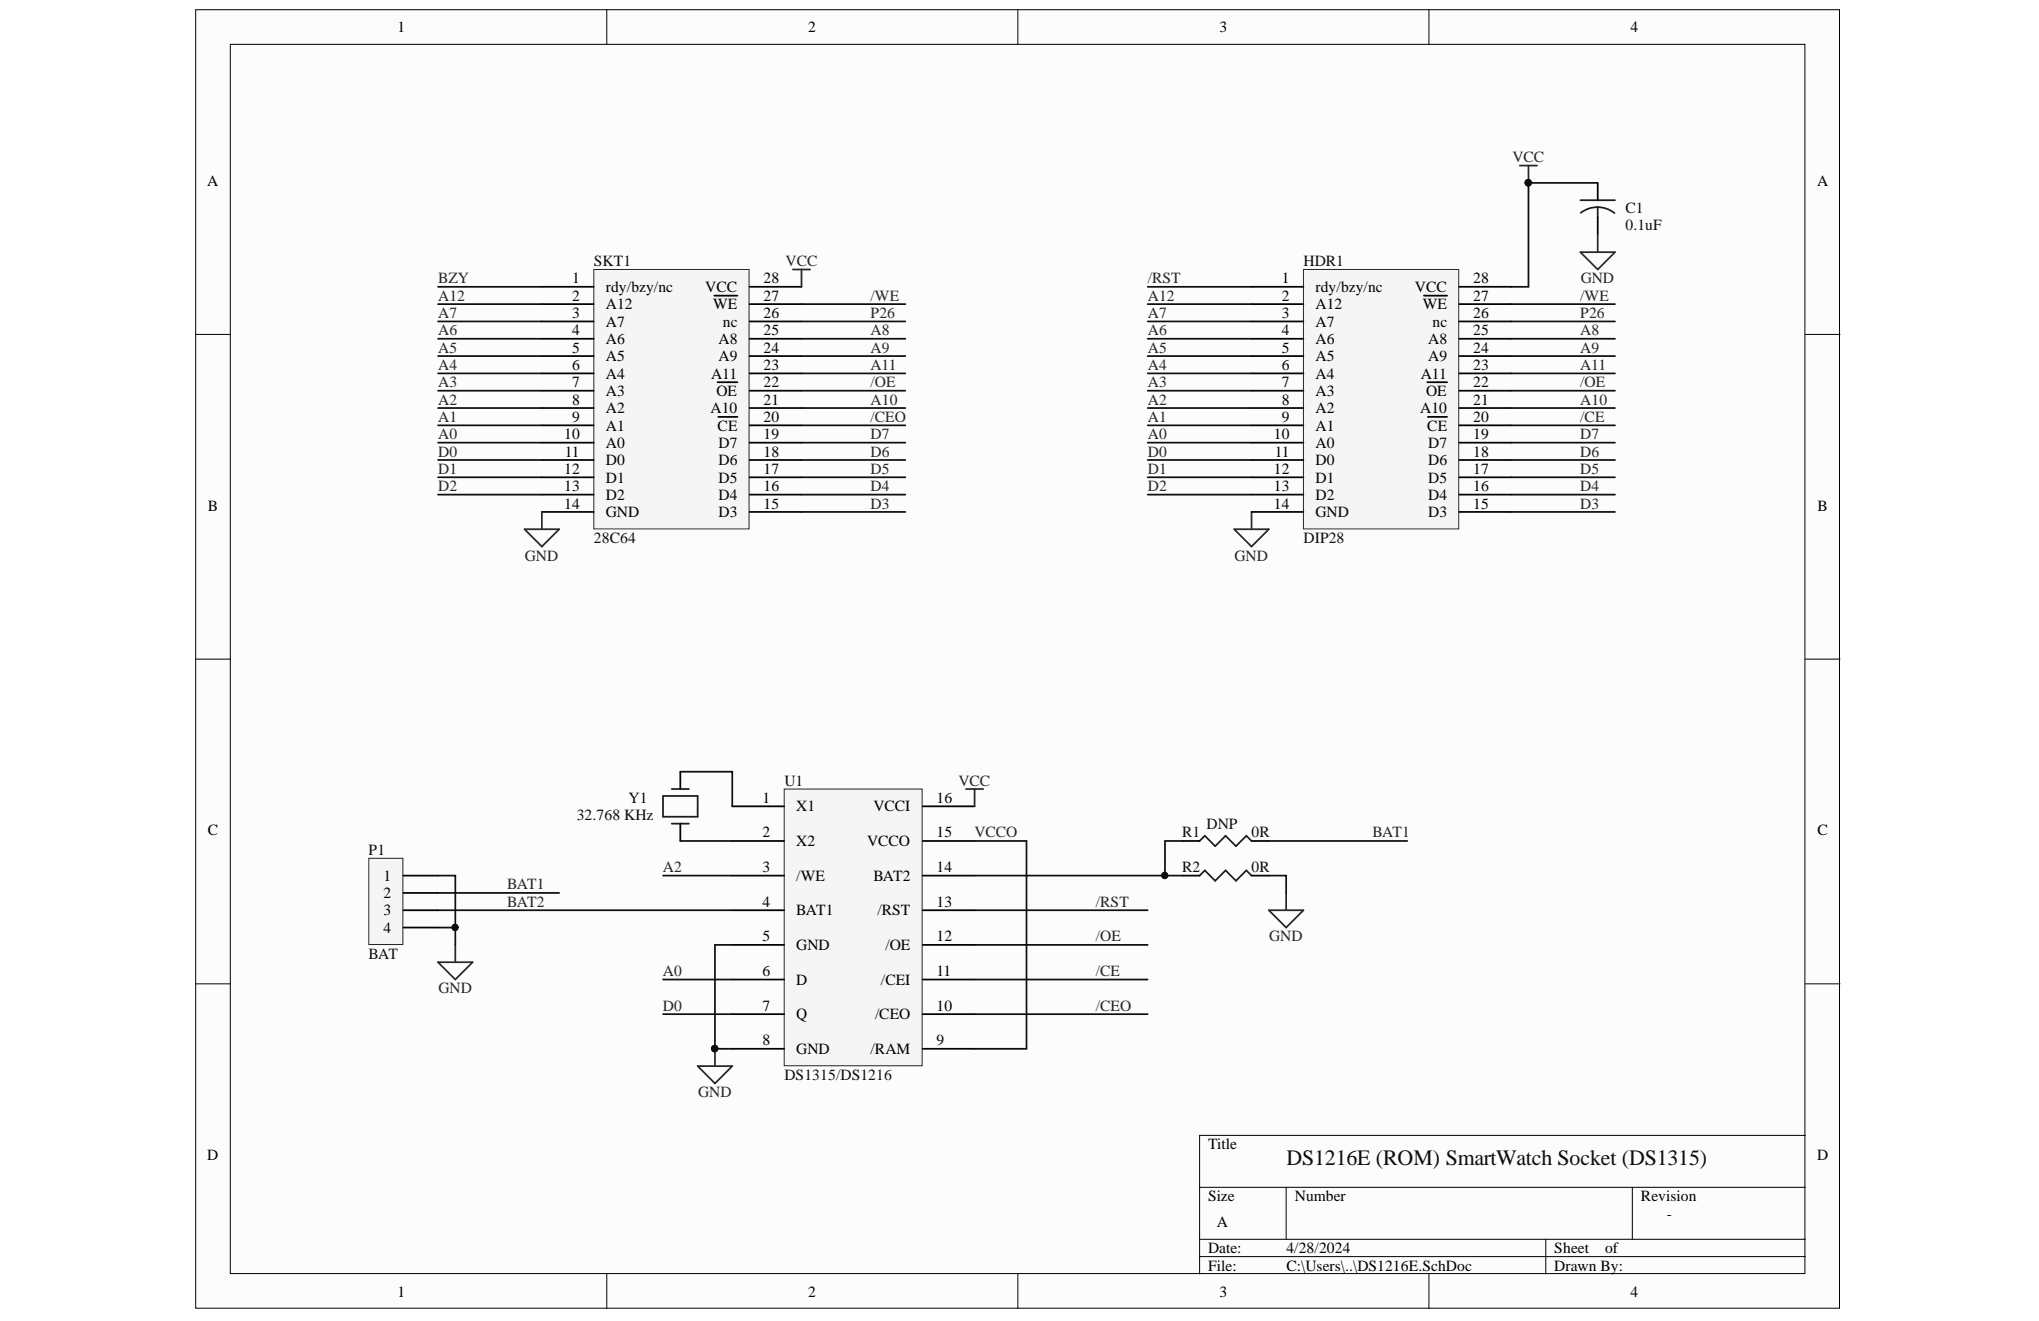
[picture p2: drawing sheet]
<svg xmlns="http://www.w3.org/2000/svg" width="431mm" height="279mm" viewBox="0 0 431 279" stroke-linecap="round" stroke-linejoin="round" font-family="sans-serif">
<g fill="#fcfcfc" stroke="#000" stroke-width=".21">
<path d="M41.4 2.1h347.8v274.6h-347.8z"/>
<path d="M48.7 9.4h333.2v260h-333.2z"/>
</g>
<g fill="none" stroke="#000" stroke-width=".21">
<path d="M128.4 2.1v7.3M215.4 2.1v7.3M302.4 2.1v7.3M41.4 70.7h7.3M382 70.7h7.3M41.4 139.4h7.3M382 139.4h7.3M41.4 208.1h7.3M382 208.1h7.3M253.8 251.1h128.2M272.1 251.1v11M345.4 251.1v11"/>
<path d="M382 240.1h-128.2v29.3M128.4 269.4v7.4M215.4 269.4v7.4M253.8 262.1h128.2M253.8 265.8h128.2M302.4 269.4v7.4M327.1 262.1v7.3"/>
</g>
<path d="M321.6 35h3.7M323.4 35v3.7M334.4 53.3h7.3l-3.6 3.7zM338.1 49.7v3.6M261.2 111.9h7.3l-3.7 3.7zM264.8 108.3v3.6" fill="none" stroke="#262626" stroke-width=".37"/>
<circle cx="323.4" cy="38.7" r=".69" fill="#0e0e0e" stroke="#0e0e0e" stroke-width=".21"/>
<path d="M334.4 42.3h7.3M338.1 43.8l1.9 .3 1.6 1M338.1 43.8l-1.9 .3-1.7 .9M338.1 43.8v2.2" fill="none" stroke="#1c1c1c" stroke-width=".37"/>
<path d="M338.1 38.7v3.6M338.1 46v3.7" fill="none" stroke="#000" stroke-width=".37"/>
<path d="M165.9 166.9h29.2v58.5h-29.2z" fill="#f5f5f5" stroke="#262626" stroke-width=".21"/>
<g fill="none" stroke="#000" stroke-width=".37">
<path d="M154.9 170.5h11M154.9 177.9h11M195.2 170.5h11M195.2 177.9h11M154.9 185.2h11M154.9 199.8h11M154.9 192.5h11M195.2 185.2h11M195.2 199.8h11M195.2 192.5h11M154.9 207.2h11M154.9 214.5h11"/>
<path d="M195.2 207.2h11M195.2 214.5h11M154.9 221.8h11M195.2 221.8h11"/>
</g>
<path d="M275.8 57h32.9v54.9h-32.9z" fill="#f5f5f5" stroke="#262626" stroke-width=".21"/>
<g fill="none" stroke="#000" stroke-width=".37">
<path d="M264.8 60.7h11M264.8 64.3h11M264.8 68h11M264.8 71.7h11M264.8 75.3h11M264.8 79h11M301.3 62.5h4.9M308.8 60.7h11M308.8 64.3h11M308.8 68h11M308.8 71.7h11M308.8 75.3h11"/>
<path d="M308.8 79h11M264.8 82.6h11M264.8 86.3h11M264.8 90h11M264.8 93.6h11M264.8 97.3h11M302 80.8h4.2M302.1 88.2h4.1M308.8 82.6h11M308.8 86.3h11M308.8 90h11M308.8 93.6h11"/>
<path d="M308.8 97.3h11M264.8 101h11M264.8 104.6h11M264.8 108.3h11M308.8 101h11M308.8 104.6h11M308.8 108.3h11"/>
</g>
<path d="M125.6 57h32.9v54.9h-32.9z" fill="#f5f5f5" stroke="#262626" stroke-width=".21"/>
<g fill="none" stroke="#000" stroke-width=".37">
<path d="M114.7 60.7h10.9M114.7 64.3h10.9M114.7 68h10.9M114.7 71.7h10.9M114.7 75.3h10.9M114.7 79h10.9M151.1 62.5h4.9M158.6 60.7h11M158.6 64.3h11M158.6 68h11M158.6 71.7h11M158.6 75.3h11"/>
<path d="M158.6 79h11M114.7 82.6h10.9M114.7 86.3h10.9M114.7 90h10.9M114.7 93.6h10.9M114.7 97.3h10.9M151.8 80.8h4.2M152 88.2h4M158.6 82.6h11M158.6 86.3h11M158.6 90h11M158.6 93.6h11"/>
<path d="M158.6 97.3h11M114.7 101h10.9M114.7 104.6h10.9M114.7 108.3h10.9M158.6 101h11M158.6 104.6h11M158.6 108.3h11M144 163.2v3.7M144 174.2v3.7M250.2 177.9h3.6M264.8 177.9h3.7M250.2 185.2h3.6"/>
<path d="M264.8 185.2h3.7"/>
</g>
<g fill="none" stroke="#0e0e0e" stroke-width=".37">
<path d="M338.1 38.7h-14.7v22h-3.6M92.7 60.7h22M92.7 64.3h22M92.7 68h22M92.7 71.7h22M92.7 75.3h22M92.7 79h22M169.6 64.3h22M169.6 68h22M169.6 71.7h22M169.6 75.3h22M169.6 79h22"/>
<path d="M242.8 60.7h22M242.8 64.3h22M242.8 68h22M242.8 71.7h22M242.8 75.3h22M242.8 79h22M319.8 64.3h21.9M319.8 68h21.9M319.8 71.7h21.9M319.8 75.3h21.9M319.8 79h21.9M92.7 82.6h22"/>
<path d="M92.7 86.3h22M92.7 90h22M92.7 93.6h22M92.7 97.3h22M169.6 82.6h22M169.6 86.3h22M169.6 90h22M169.6 93.6h22M169.6 97.3h22M242.8 82.6h22M242.8 86.3h22M242.8 90h22"/>
<path d="M242.8 93.6h22M242.8 97.3h22M319.8 82.6h21.9M319.8 86.3h21.9M319.8 90h21.9M319.8 93.6h21.9M319.8 97.3h21.9M92.7 101h22M92.7 104.6h22M169.6 101h22M169.6 104.6h22M169.6 108.3h22"/>
<path d="M242.8 101h22M242.8 104.6h22M319.8 101h21.9M319.8 104.6h21.9M319.8 108.3h21.9M144 163.2h10.9v7.3M144 177.9h10.9M206.2 177.9h11v43.9h-11M250.2 177.9h-3.7v7.3M268.5 177.9h29.3M92.7 185.2h3.6v14.6M92.7 192.5h62.2"/>
<path d="M92.7 188.9h25.6M92.7 196.2h3.6M140.3 185.2h14.6M154.9 199.8h-3.6v22h3.6M206.2 185.2h44M206.2 199.8h36.6M206.2 192.5h36.6M268.5 185.2h3.6v3.7M140.3 207.2h14.6M140.3 214.5h14.6M206.2 207.2h36.6M206.2 214.5h36.6"/>
</g>
<g fill="#0e0e0e" stroke="#0e0e0e" stroke-width=".21">
<circle cx="323.4" cy="38.7" r=".69"/>
<circle cx="151.2" cy="221.8" r=".69"/>
<circle cx="246.4" cy="185.2" r=".69"/>
<circle cx="96.3" cy="196.2" r=".69"/>
</g>
<path d="M167.8 57h3.6M169.6 57v3.7M111 111.9h7.3l-3.6 3.7zM114.7 108.3v3.6M204.4 166.9h3.7M206.2 166.9v3.6M96.3 199.8v3.7M268.5 192.5h7.3l-3.7 3.7zM272.1 188.9v3.6M92.7 203.5h7.3l-3.7 3.7zM147.6 225.5h7.3l-3.6 3.7zM151.3 221.8v3.7" fill="none" stroke="#262626" stroke-width=".37"/>
<path d="M140.3 168.3h7.3v4.4h-7.3zM142.1 174.2h3.7M142.1 166.9h3.7M253.8 177.9l1.1-1.1 2.2 2.2 2.2-2.2 2.2 2.2 2.2-2.2 1.1 1.1M253.8 185.2l1.1-1.1 2.2 2.2 2.2-2.2 2.2 2.2 2.2-2.2 1.1 1.1" fill="none" stroke="#1c1c1c" stroke-width=".37"/>
<path d="M78 181.5h7.2v18.3h-7.2z" fill="#f5f5f5" stroke="#262626" stroke-width=".21"/>
<path d="M85.4 185.2h7.3M85.4 188.9h7.3M85.4 192.5h7.3M85.4 196.2h7.3" fill="none" stroke="#000" stroke-width=".37"/>
<text font-size="4.6" fill="#0e0e0e" x="272.2" y="246.4">DS1216E (ROM) SmartWatch Socket (DS1315)</text>
<g font-size="3.3">
<text x="84.1" y="6.8">1</text>
<text x="171" y="6.8">2</text>
<text x="258.1" y="6.8">3</text>
<text x="345" y="6.8">4</text>
<text x="43.9" y="39.4">A</text>
<text x="384.5" y="39.4">A</text>
<text x="121.1" y="59.9">1</text>
<text x="161.6" y="59.9">28</text>
<text x="271.3" y="59.9">1</text>
<text x="311.7" y="59.9">28</text>
<text x="121.1" y="63.6">2</text>
<text x="128.2" y="61.8">rdy/bzy/nc</text>
<text x="128.2" y="65.4">A12</text>
<text x="149.2" y="61.8">VCC</text>
<text x="150.9" y="65.4">WE</text>
<text x="161.6" y="63.6">27</text>
<text x="271.3" y="63.6">2</text>
<text x="278.4" y="61.8">rdy/bzy/nc</text>
<text x="278.4" y="65.4">A12</text>
<text x="299.4" y="61.8">VCC</text>
<text x="301.1" y="65.4">WE</text>
<text x="311.7" y="63.6">27</text>
<text x="121.1" y="67.3">3</text>
<text x="121.1" y="70.9">4</text>
<text x="128.2" y="69.1">A7</text>
<text x="153" y="69.1">nc</text>
<text x="161.6" y="70.9">25</text>
<text x="161.6" y="67.3">26</text>
<text x="271.3" y="67.3">3</text>
<text x="271.3" y="70.9">4</text>
<text x="278.4" y="69.1">A7</text>
<text x="303.1" y="69.1">nc</text>
<text x="311.7" y="70.9">25</text>
<text x="311.7" y="67.3">26</text>
<text x="121.1" y="74.6">5</text>
<text x="128.2" y="72.8">A6</text>
<text x="128.2" y="76.4">A5</text>
<text x="152" y="76.4">A9</text>
<text x="152" y="72.8">A8</text>
<text x="161.6" y="74.6">24</text>
<text x="271.3" y="74.6">5</text>
<text x="278.4" y="72.8">A6</text>
<text x="278.4" y="76.4">A5</text>
<text x="302.2" y="76.4">A9</text>
<text x="302.2" y="72.8">A8</text>
<text x="311.7" y="74.6">24</text>
<text x="121.1" y="78.3">6</text>
<text x="121.1" y="81.9">7</text>
<text x="128.2" y="80.1">A4</text>
<text x="128.2" y="83.7">A3</text>
<text x="150.5" y="80.1">A11</text>
<text x="151.6" y="83.7">OE</text>
<text x="161.6" y="81.9">22</text>
<text x="161.6" y="78.3">23</text>
<text x="271.3" y="78.3">6</text>
<text x="271.3" y="81.9">7</text>
<text x="278.4" y="80.1">A4</text>
<text x="278.4" y="83.7">A3</text>
<text x="300.7" y="80.1">A11</text>
<text x="301.8" y="83.7">OE</text>
<text x="311.7" y="81.9">22</text>
<text x="311.7" y="78.3">23</text>
<text x="121.1" y="85.6">8</text>
<text x="121.1" y="89.2">9</text>
<text x="128.2" y="87.4">A2</text>
<text x="150.3" y="87.4">A10</text>
<text x="161.6" y="89.2">20</text>
<text x="161.6" y="85.6">21</text>
<text x="271.3" y="85.6">8</text>
<text x="271.3" y="89.2">9</text>
<text x="278.4" y="87.4">A2</text>
<text x="300.5" y="87.4">A10</text>
<text x="311.7" y="89.2">20</text>
<text x="311.7" y="85.6">21</text>
<text x="119.4" y="92.9">10</text>
<text x="128.2" y="91.1">A1</text>
<text x="128.2" y="94.7">A0</text>
<text x="151.9" y="91.1">CE</text>
<text x="152" y="94.7">D7</text>
<text x="161.6" y="92.9">19</text>
<text x="269.6" y="92.9">10</text>
<text x="278.4" y="91.1">A1</text>
<text x="278.4" y="94.7">A0</text>
<text x="302" y="91.1">CE</text>
<text x="302.2" y="94.7">D7</text>
<text x="311.7" y="92.9">19</text>
<text x="119.4" y="100.2">12</text>
<text x="119.5" y="96.6">11</text>
<text x="128.2" y="98.4">D0</text>
<text x="152" y="98.4">D6</text>
<text x="161.6" y="100.2">17</text>
<text x="161.6" y="96.6">18</text>
<text x="269.6" y="100.2">12</text>
<text x="269.7" y="96.6">11</text>
<text x="278.4" y="98.4">D0</text>
<text x="302.2" y="98.4">D6</text>
<text x="311.7" y="100.2">17</text>
<text x="311.7" y="96.6">18</text>
<text x="43.9" y="108">B</text>
<text x="119.4" y="103.9">13</text>
<text x="119.4" y="107.6">14</text>
<text x="128.2" y="102.1">D1</text>
<text x="128.2" y="105.7">D2</text>
<text x="152" y="105.7">D4</text>
<text x="152" y="102.1">D5</text>
<text x="161.6" y="107.6">15</text>
<text x="161.6" y="103.9">16</text>
<text x="269.6" y="103.9">13</text>
<text x="269.6" y="107.6">14</text>
<text x="278.4" y="102.1">D1</text>
<text x="278.4" y="105.7">D2</text>
<text x="302.2" y="105.7">D4</text>
<text x="302.2" y="102.1">D5</text>
<text x="311.7" y="107.6">15</text>
<text x="311.7" y="103.9">16</text>
<text x="384.6" y="108">B</text>
<text x="128.2" y="109.4">GND</text>
<text x="152" y="109.4">D3</text>
<text x="278.4" y="109.4">GND</text>
<text x="302.2" y="109.4">D3</text>
<text x="161.3" y="169.9">1</text>
<text x="168.5" y="171.6">X1</text>
<text x="184.8" y="171.6">VCCI</text>
<text x="198.2" y="169.9">16</text>
<text x="43.9" y="176.7">C</text>
<text x="161.3" y="177.1">2</text>
<text x="168.5" y="179">X2</text>
<text x="183.5" y="179">VCCO</text>
<text x="198.2" y="177.1">15</text>
<text x="384.6" y="176.7">C</text>
<text x="161.3" y="184.5">3</text>
<text x="198.2" y="184.5">14</text>
<text x="81.1" y="186.3">1</text>
<text x="81.1" y="190">2</text>
<text x="161.3" y="191.8">4</text>
<text x="168.5" y="186.3">/WE</text>
<text x="184.8" y="186.3">BAT2</text>
<text x="198.2" y="191.8">13</text>
<text x="81.1" y="193.6">3</text>
<text x="81.1" y="197.3">4</text>
<text x="168.5" y="193.6">BAT1</text>
<text x="185.7" y="193.6">/RST</text>
<text x="161.3" y="199.1">5</text>
<text x="168.5" y="201">GND</text>
<text x="187.3" y="201">/OE</text>
<text x="198.2" y="199.1">12</text>
<text x="161.3" y="206.5">6</text>
<text x="168.5" y="208.3">D</text>
<text x="186.4" y="208.3">/CEI</text>
<text x="198.2" y="206.5">11</text>
<text x="161.3" y="213.8">7</text>
<text x="168.5" y="215.6">Q</text>
<text x="185.1" y="215.6">/CEO</text>
<text x="198.2" y="213.8">10</text>
<text x="161.3" y="221.1">8</text>
<text x="198.2" y="221.1">9</text>
<text x="168.5" y="222.9">GND</text>
<text x="184.2" y="222.9">/RAM</text>
<text x="43.9" y="245.4">D</text>
<text x="255.6" y="243">Title</text>
<text x="384.5" y="245.4">D</text>
<text x="255.6" y="254">Size</text>
<text x="274" y="254">Number</text>
<text x="347.2" y="254">Revision</text>
<text x="257.5" y="259.5">A</text>
<text x="255.6" y="265.1">Date:</text>
<text x="255.6" y="268.7">File:</text>
<text x="272.2" y="265.1">4/28/2024</text>
<text x="272.2" y="268.7">C:\Users\..\DS1216E.SchDoc</text>
<text x="328.9" y="265.1">Sheet</text>
<text x="328.9" y="268.7">Drawn By:</text>
<text x="339.6" y="265.1">of</text>
<text x="84.1" y="274.2">1</text>
<text x="171" y="274.2">2</text>
<text x="258.1" y="274.2">3</text>
<text x="345" y="274.2">4</text>
</g>
<g font-size="3.3" fill="#262626">
<text x="320" y="34.3">VCC</text>
<text x="92.7" y="59.9">BZY</text>
<text x="166.2" y="56.3">VCC</text>
<text x="242.9" y="59.9">/RST</text>
<text x="334.5" y="59.9">GND</text>
<text x="92.7" y="63.6">A12</text>
<text x="184.2" y="63.6">/WE</text>
<text x="242.9" y="63.6">A12</text>
<text x="334.4" y="63.6">/WE</text>
<text x="92.7" y="67.3">A7</text>
<text x="92.7" y="70.9">A6</text>
<text x="184.2" y="67.3">P26</text>
<text x="184.2" y="70.9">A8</text>
<text x="242.9" y="67.3">A7</text>
<text x="242.9" y="70.9">A6</text>
<text x="334.4" y="67.3">P26</text>
<text x="334.4" y="70.9">A8</text>
<text x="92.7" y="74.6">A5</text>
<text x="184.2" y="74.6">A9</text>
<text x="242.9" y="74.6">A5</text>
<text x="334.4" y="74.6">A9</text>
<text x="92.7" y="78.3">A4</text>
<text x="92.7" y="81.9">A3</text>
<text x="184.2" y="78.3">A11</text>
<text x="184.2" y="81.9">/OE</text>
<text x="242.9" y="78.3">A4</text>
<text x="242.9" y="81.9">A3</text>
<text x="334.4" y="78.3">A11</text>
<text x="334.4" y="81.9">/OE</text>
<text x="92.7" y="85.6">A2</text>
<text x="92.7" y="89.2">A1</text>
<text x="184.2" y="85.6">A10</text>
<text x="184.2" y="89.2">/CEO</text>
<text x="242.9" y="85.6">A2</text>
<text x="242.9" y="89.2">A1</text>
<text x="334.4" y="85.6">A10</text>
<text x="334.4" y="89.2">/CE</text>
<text x="92.7" y="92.9">A0</text>
<text x="184.2" y="92.9">D7</text>
<text x="242.9" y="92.9">A0</text>
<text x="334.4" y="92.9">D7</text>
<text x="92.7" y="96.6">D0</text>
<text x="92.7" y="100.2">D1</text>
<text x="184.2" y="96.6">D6</text>
<text x="184.2" y="100.2">D5</text>
<text x="242.9" y="96.6">D0</text>
<text x="242.9" y="100.2">D1</text>
<text x="334.4" y="96.6">D6</text>
<text x="334.4" y="100.2">D5</text>
<text x="92.7" y="103.9">D2</text>
<text x="184.2" y="103.9">D4</text>
<text x="184.2" y="107.6">D3</text>
<text x="242.9" y="103.9">D2</text>
<text x="334.4" y="103.9">D4</text>
<text x="334.4" y="107.6">D3</text>
<text x="111" y="118.6">GND</text>
<text x="261.2" y="118.6">GND</text>
<text x="202.8" y="166.1">VCC</text>
<text x="206.2" y="177.1">VCCO</text>
<text x="290.4" y="177.1">BAT1</text>
<text x="140.3" y="184.5">A2</text>
<text x="107.3" y="191.8">BAT2</text>
<text x="107.3" y="188.1">BAT1</text>
<text x="231.9" y="191.8">/RST</text>
<text x="231.9" y="199.1">/OE</text>
<text x="268.6" y="199.1">GND</text>
<text x="140.3" y="206.5">A0</text>
<text x="231.9" y="206.5">/CE</text>
<text x="92.8" y="210.1">GND</text>
<text x="140.3" y="213.8">D0</text>
<text x="231.9" y="213.8">/CEO</text>
<text x="147.7" y="232.1">GND</text>
</g>
<g font-size="3.3" fill="#0e0e0e">
<text x="343.9" y="45">C1</text>
<text x="343.9" y="48.6">0.1uF</text>
<text x="125.7" y="56.3">SKT1</text>
<text x="275.8" y="56.3">HDR1</text>
<text x="125.7" y="114.9">28C64</text>
<text x="275.8" y="114.9">DIP28</text>
<text x="166" y="166.1">U1</text>
<text x="122" y="173.5">32.768 KHz</text>
<text x="133" y="169.9">Y1</text>
<text x="250.1" y="177.1">R1</text>
<text x="255.3" y="175.4">DNP</text>
<text x="264.8" y="177.1">0R</text>
<text x="78" y="180.8">P1</text>
<text x="250.1" y="184.5">R2</text>
<text x="264.8" y="184.5">0R</text>
<text x="78" y="202.8">BAT</text>
<text x="166" y="228.4">DS1315/DS1216</text>
<text x="352.7" y="257.8">-</text>
</g>
</svg>
